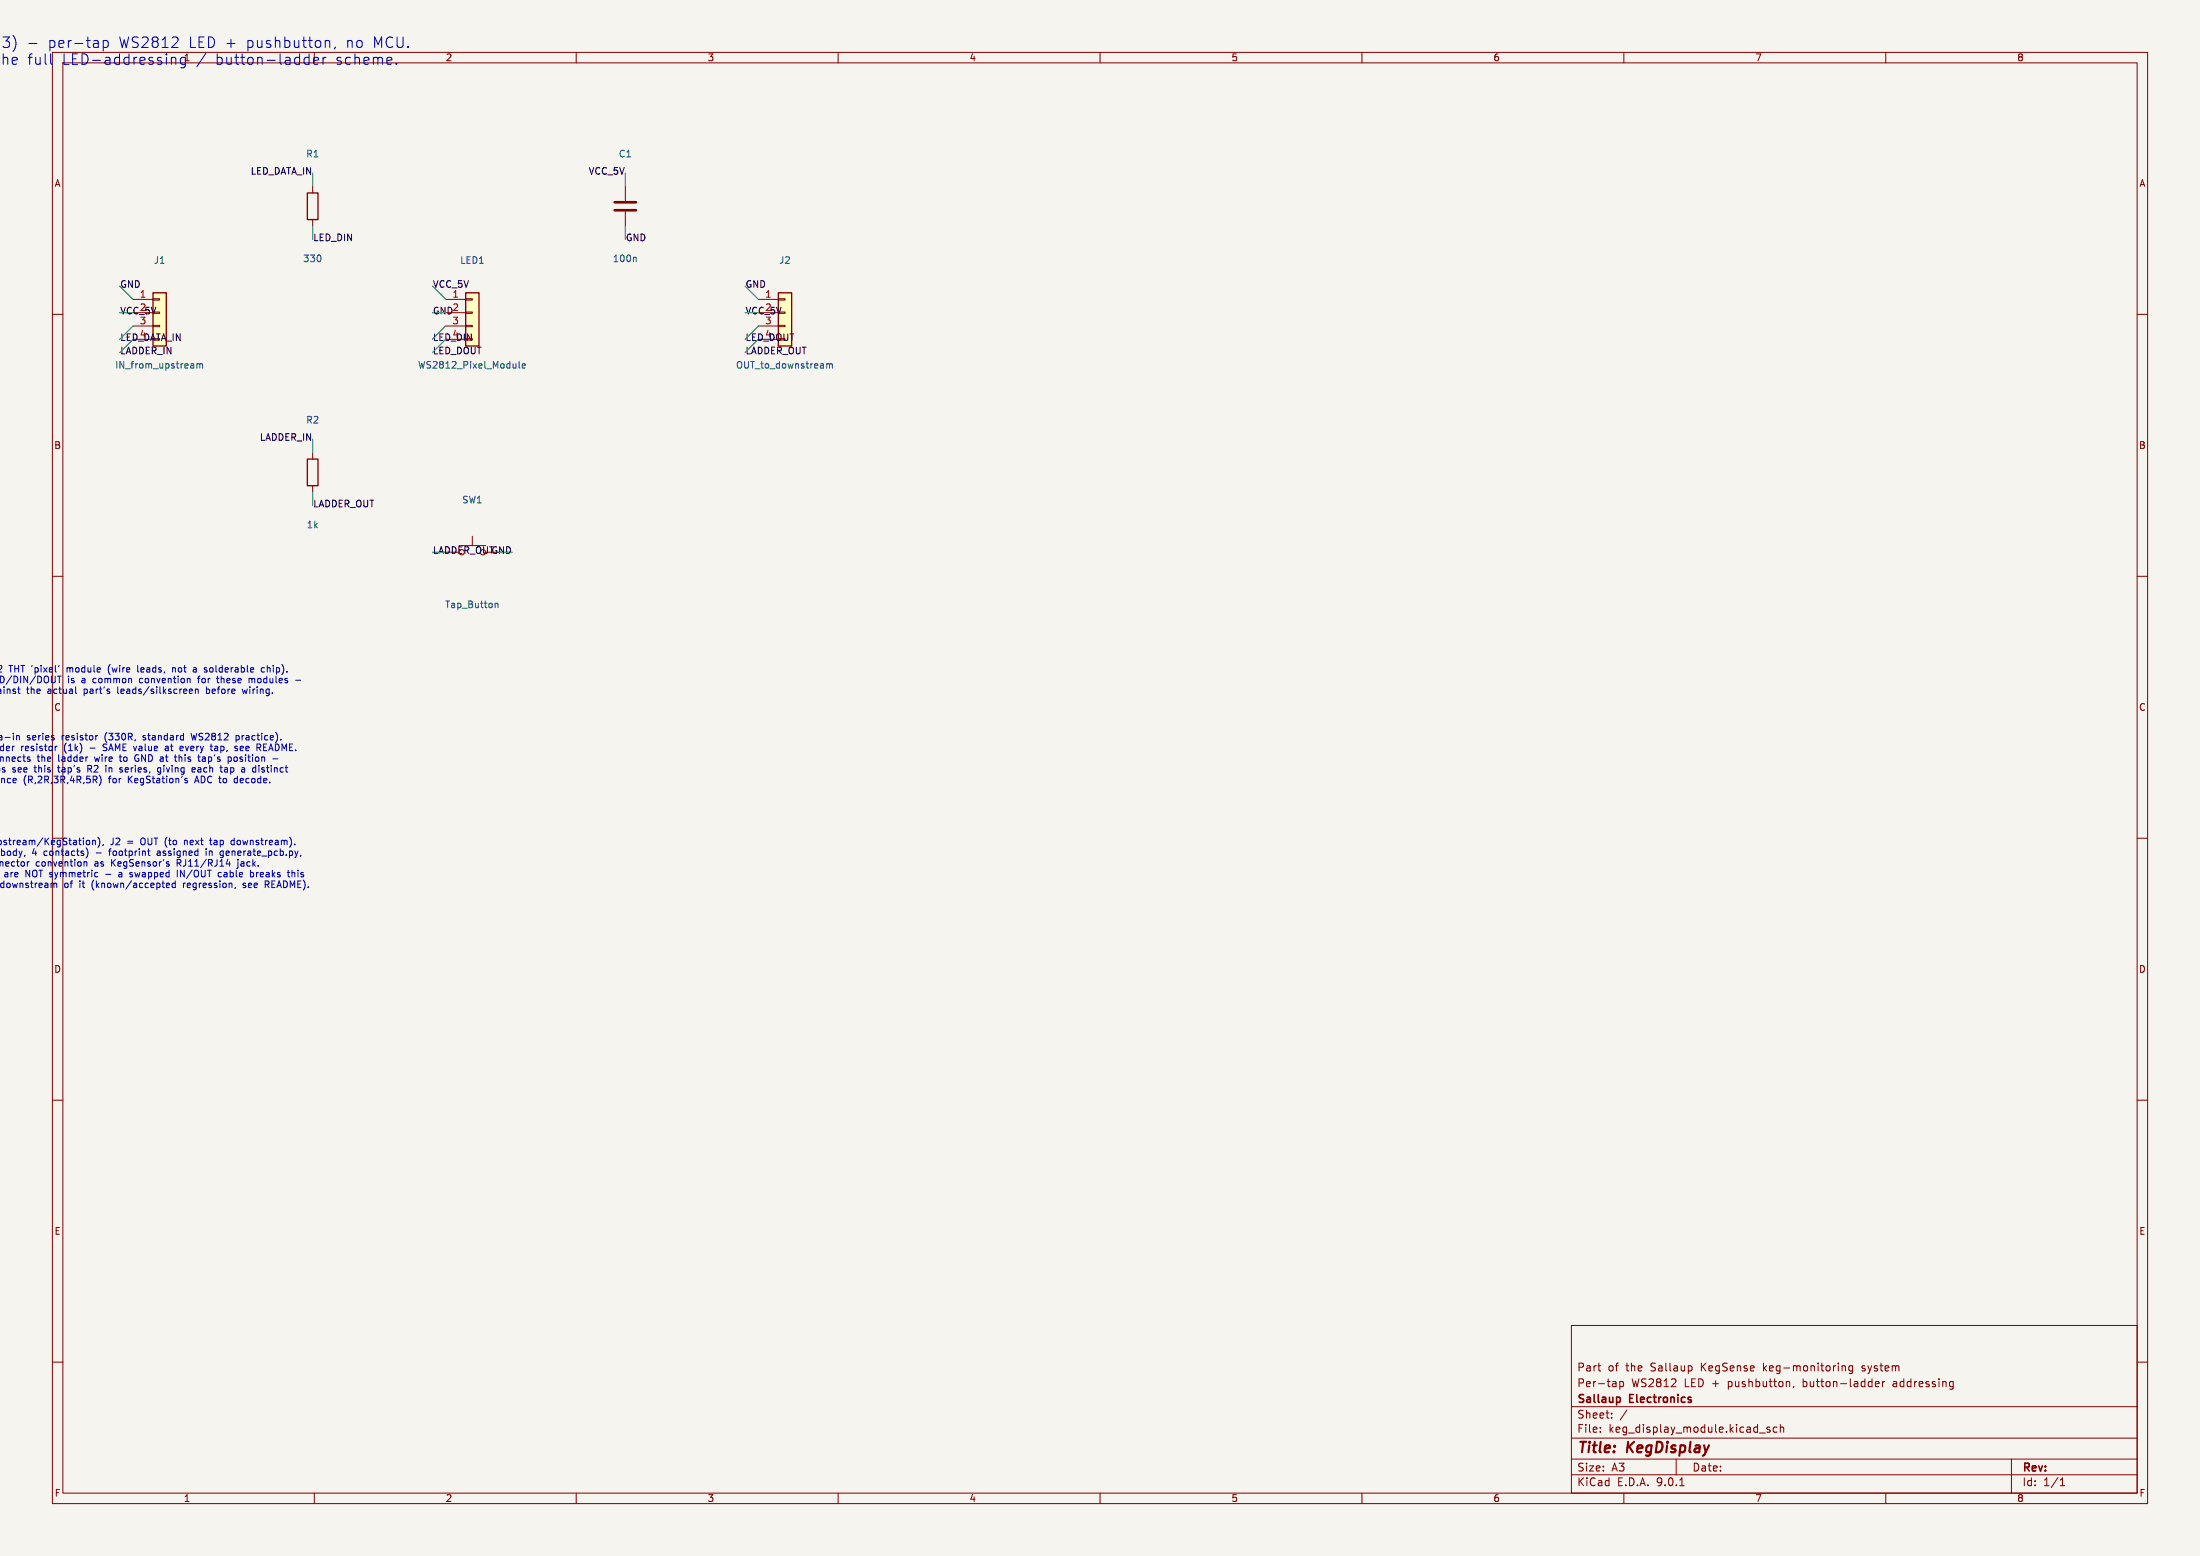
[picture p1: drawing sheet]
<svg xmlns="http://www.w3.org/2000/svg" width="420mm" height="297mm" viewBox="0 0 420 297" stroke-linecap="round" stroke-linejoin="round" font-family="sans-serif">
<path d="M0 0h420v297h-420z" fill="#f5f4ef" stroke="#f5f4ef" stroke-width=".19"/>
<g fill="none" stroke="#840000" stroke-width=".19">
<path d="M10 10h400v277h-400zM12 12h396v273h-396zM60 10v2M110 10v2M160 10v2M210 10v2M260 10v2M310 10v2M360 10v2M119.4 35.6v2.8M119.4 40.4v2.8M10 60h2"/>
<path d="M408 60h2M59.7 86.4v1.2M59.7 92.7v1.3M10 110h2M408 110h2M408 160h2M10 210h2M408 210h2M300 253h108v32h-108zM10 260h2M300 278.5h108M300 274.5h108"/>
<path d="M300 268.5h108M305 260.7h.6M305.4 261.7h.2M305.5 273.2v.2M305.5 272.5v.1M307.7 270.5v.2M307.7 269.8v.1M308.4 263.8l.1 .9M308.5 264.6l-.1 .1M308.5 264l-.1 .1M309.2 263.7v1.5M309.2 263.8l.5-.1 .2 .3-.1 .6h-.6"/>
<path d="M310.6 269.1l-1.3 1.9M320 278.5v3M322.7 260.7l.3 .3v.4l-.3 .3M335.9 273.5h1.1M337.9 272.5l-.4-.1-.2 .2 .1 .2 .5 .2v.3h-.6M339.2 272.5l-.4-.1-.3 .3 .2 .6h.5M339.9 272.5l.2-.1 .3 .1 .1 .9M339.9 271.9v1.5M341.4 263.7l.3 .2v.8M342.4 264.6l-.1 .3M351.7 260.8l.2-.1 .3 .1 .1 .9M351.7 260.7v1"/>
<path d="M353.7 260.8l-.5-.1-.3 .3 .2 .6h.6M353.7 260.7v1.2l-.3 .3-.4-.1M358 264.2l.7-.2v-.2l-.5-.1-.2 .2 .1 .7h.6M359.4 263.7v1M359.8 263.7l-.3 .1-.1 .2M372.7 263.7l.2 .1M372.9 263.7v1.2l-.2 .2M372.9 264.6l-.2 .1M384 278.5v6.5M408 260h2M60 285v2M110 285v2"/>
<path d="M160 285v2M210 285v2M260 285v2M300 281.5h108M310 285v2M320.7 283.6h.8M360 285v2M393.3 283.6h.9M393.3 282.5l.4-.4v1.5"/>
</g>
<path d="M309 266.7l.3 .3v.4l-.3 .3" fill="none" stroke="#840000" stroke-width=".3"/>
<path d="M58.7 87.6h2v5.1h-2z" fill="none" stroke="#840000" stroke-width=".25"/>
<path d="M117.3 38.6h4.1M117.3 40.1h4.1" fill="none" stroke="#840000" stroke-width=".51"/>
<path d="M121.3 49.1l.2 .2v.6" fill="none" stroke="#006464" stroke-width=".19"/>
<path d="M88.9 55.9h2.5v10.1h-2.5z" fill="#ffffc2"/>
<path d="M88.9 55.9h2.5v10.1h-2.5z" fill="none" stroke="#840000" stroke-width=".25"/>
<path d="M85.1 57.2h3.8M85.1 59.7h3.8M88.9 57h1.3v.3h-1.3zM88.9 59.6h1.3v.2h-1.3zM85.1 62.2h3.8M85.1 64.8h3.8M88.9 62.1h1.3v.3h-1.3zM87.6 104.1h5.1M90.2 102.4v1.7" fill="none" stroke="#840000" stroke-width=".19"/>
<path d="M99.1 69v1.1l.2 .2M99.7 69.8l.6-.1-.1-.2-.3-.1-.2 .2 .1 .6h.4M94.5 115.1v.9M94.5 115.3l.2-.2 .3 .1 .1 .8" fill="none" stroke="#006464" stroke-width=".19"/>
<path d="M29.2 55.9h2.5v10.1h-2.5z" fill="#ffffc2"/>
<path d="M29.2 55.9h2.5v10.1h-2.5z" fill="none" stroke="#840000" stroke-width=".25"/>
<path d="M25.4 57.2h3.8M25.4 59.7h3.8M29.2 57h1.3v.3h-1.3zM29.2 59.6h1.3v.2h-1.3zM25.4 62.2h3.8M25.4 64.8h3.8M29.2 62.1h1.3v.3h-1.3z" fill="none" stroke="#840000" stroke-width=".19"/>
<path d="M37.6 69.4v.9M37.6 69.5l.3-.1 .2 .2M38.1 69.6l.2-.2 .3 .1 .1 .8M38.1 69.6v.7" fill="none" stroke="#006464" stroke-width=".19"/>
<path d="M148.6 55.9h2.5v10.1h-2.5z" fill="#ffffc2"/>
<path d="M58.7 36.8h2v5.1h-2zM148.6 55.9h2.5v10.1h-2.5z" fill="none" stroke="#840000" stroke-width=".25"/>
<path d="M59.7 35.6v1.2M59.7 41.9v1.3M144.8 57.2h3.8M144.8 59.7h3.8M148.6 57h1.3v.3h-1.3zM148.6 59.6h1.3v.2h-1.3zM144.8 62.2h3.8M144.8 64.8h3.8M148.6 62.1h1.3v.3h-1.3z" fill="none" stroke="#840000" stroke-width=".19"/>
<path d="M157.8 69.4v.9M157.8 69.5l.4-.1 .2 .2M158.4 69.6l.1-.2 .3 .1 .1 .8M158.4 69.6v.7" fill="none" stroke="#006464" stroke-width=".19"/>
<g fill="none" stroke="#009600" stroke-width=".19">
<path d="M59.7 33v2.6M119.4 33v2.6M22.9 54.6l2.5 2.6M59.7 43.2v2.5M82.5 54.6l2.6 2.6M119.4 43.2v2.5M142.2 54.6l2.6 2.6M25.4 64.8l-2.5 2.5M25.4 62.2l-2.5 2.6M85.1 64.8l-2.6 2.5M85.1 62.2l-2.6 2.6M144.8 62.2l-2.6 2.6"/>
<path d="M144.8 64.8l-2.6 2.5M59.7 83.8v2.6M59.7 94v2.5"/>
</g>
<g fill="none" stroke="#0000c2" stroke-width=".19">
<path d="M9.7 12l.3 .3M19.7 7.7v2M19.7 7.8l.6-.1 .4 .4v.6l-.2 .3h-.8M32.7 11.1a.5 .5 0 0 1 .9 .1v1.1M34.6 11l-.2 .3v.6l.2 .3M35.4 10.9v1.7a.54 .54 0 0 1-.9 .2M58.4 10.9l.6 .1M59 10.3v2M59 12.2l-.6 .1M59.9 11.6l.9-.2-.1-.4-.6-.1-.2 .3 .1 1h.7M61.7 10.9v1.4M62.2 10.9l-.3 .1-.2 .3"/>
<path d="M62.7 7.7l.3 .3v1.1M64 9l-.2 .3M75.7 12.1v.2M3.4 131.5h.5M3.6 131.1v1.1l.3 .2M10.5 129.1v1l-.2 .2M11 129.1h.7M11.3 129.1v1.2M12.8 127.4v.9M13 127.4l-.2 .2M14.5 132.3l.1 .1M18 129.5l-.3 .2v.4l.3 .2"/>
<path d="M20.4 139.8a1.47 1.47 0 0 0-.1 1.9M21 126.8a1.46 1.46 0 0 0 0 2M22.5 131.1v1.1l.2 .2M26.3 127v1.1l.2 .2M27.1 129.5h-.4l-.1 .2 .1 .5 .4 .1M32.9 127.4v.9M32.9 127.6l.2-.2 .3 .1 .1 .8M36.1 131.7l.2-.2 .5 .2v.1l-.7 .2M36.1 132.2l.2 .2 .4-.1M36.5 140l.3 1.2 .2-.9 .3 .9M37.1 127.4l.3 .1 .1 .8M37.3 131.5v.9"/>
<path d="M37.3 131.6l.2-.1 .3 .1v.8M37.5 128.2l-.4 .1M37.5 127.7l-.4 .1M37.7 129.5h.5M37.9 129.1v1.2M39.4 132.3l.4 .1M39.4 131.1v1.3M39.8 131.5l-.4 .1M40.1 127.5l-.1 .2 .1 .5M41.3 129.5h.5M41.6 130.3h.2M46.2 131.5l.3 .9 .2-.6 .3 .6"/>
<path d="M47.5 129.6l.4-.1 .2 .2M48.1 129.7v.6M48.6 129.5h-.3l-.2 .2M50.5 127.5l-.4-.1-.2 .3 .1 .5h.5M51 127v1.3M51.4 127.4l-.4 .2M56.4 129.8h1M.6 142.4l.1 .1M.7 142v1.3M.7 143.2l-.1 .1M1.2 142.9l.6-.2v-.2l-.4-.1-.2 .2 .1 .6h.5M2.4 142.4v.9"/>
<path d="M2.5 149l.6-.1-.1-.3h-.3l-.2 .2 .1 .6h.4M2.7 142.4l-.3 .3M3.2 140.4v.8M3.2 140.5l.1-.1 .3 .1 .1 .7M5.4 144.9l.3 .1 .1 .1-.5 .2M5.4 144.5h.3M10.9 142.4l-.2 .1M11.9 140.4v.8M12.1 140.4l-.2 .2M16.8 146.8h.4M17.2 142.8h1M17.2 146.1h-.4v1.3"/>
<path d="M18 144.5l.3 .8M18.7 159.8a1.46 1.46 0 0 1 0 1.9M19.1 148.2a1.47 1.47 0 0 1-.2 1.7M19.7 143.2l.5 .1M20.2 146.5v.9M20.2 142h-.3l-.2 .3 .1 .3 .4 .1M22.8 144.5h.4M22.9 146.8l.5 .3M22.9 144.1v1l.3 .2M23.4 146.6l-.3-.1-.2 .2M23.4 147.2l-.2 .2-.3-.1M25.8 145l.2 .3h.4"/>
<path d="M26 144.1l-.2 .3M26.3 144.8h.2M27.4 160a.43 .43 0 0 0-.5 .4v.4a.43 .43 0 0 0 .5 .4M27.8 140.5l-.3-.1-.2 .2 .5 .4M27.8 141.1l-.1 .1h-.4M30.1 147.7l.2 .1M30.7 146.6l-.4-.1-.2 .3 .1 .5h.5M30.7 146.5v1.1l-.3 .2M31.6 142.5h.5v.8M32.1 142.7l-.4 .1-.2 .2 .2 .3 .4-.1M34.2 144.1v1.2M34.4 144.5l-.2 .1"/>
<path d="M34.8 142.4l.2 .3-.6 .2M34.9 143.2l-.1 .1M35.3 148.9l.5 .2v.1l-.2 .2h-.3M36.7 147l.6-.2-.1-.2-.4-.1-.1 .2v.6h.5M37.3 149.1h.6M37.6 148.1l-.5 1.3M38.1 145.3h.1M39.1 144.8h-.3l-.2 .2 .1 .3h.4M41.4 142.4l-.4 .1M41.4 142.8h-.3l-.1 .2v.2l.4 .1M43.3 146.9h-.3l-.2 .2 .1 .2 .4 .1M44 144.5l.2 .6-.2 .2h-.3"/>
<path d="M44.8 144.5l-.2 .6 .3 .2M44.8 149.3l.1 .1h.4M44.8 148.6v.1M45.1 140.5l.3-.1 .3 .2-.1 .6h-.5M45.3 142.9v.3M46 142.4l-.1 .2v.5l.4 .2M46.5 142.7l-.6 .2M50.3 142v1.3h.6M50.3 142.6h.5M52.1 144.8h.9M5.2 164.5v.8M5.6 164.5l-.4 .2"/>
<path d="M8.5 162.5l-.1 .5 .2 .3M10.8 168.6v.8M15.3 168.6v.8M16 164.5v.8M16.1 164.5l-.1 .1M16.5 164.5l.1 .8M16.7 162.4v.8M16.9 160.4l.2 .2v.4l-.2 .2M17.6 168.5v.9l.3 .5M17.7 160.5l.2-.1 .3 .1v.7M17.7 160.4v.8M18.4 162.8h.9"/>
<path d="M18.5 166.5l.2 .1M18.7 167.3l-.2 .1M19.7 161.2l-.1 .2M20.2 166.9h.9M20.7 162.4h.5M21.2 162l-.3 .2v1.1M21.4 161.2h-.3M23.1 166.9h-.3l-.1 .2v.2l.4 .1M24.4 160.6h1M24.4 160.9h1M25 167l.3 .1M25.3 167.2l-.4 .2"/>
<path d="M30.5 162.5l.1 .8M30.6 162.7l-.4 .1-.2 .2 .2 .3 .4-.1M32.1 164.9l.2 .2-.2 .2M32.3 169.4h-.1M32.3 168.6l.1 .3-.6 .1M33 168.6l-.1 .2v.5l.2 .1h.4M33.3 168.6h.2M33.5 168.1v1.3M33.8 164.1v1.2M33.8 164.7h.5M33.8 166.1v1.3M34.5 167.4v-1.3l.7 1.3"/>
<path d="M35 168.6v.8M35.3 160.5h.4l.1 .7M35.4 168.6l-.4 .2M39.4 162.4v.9M40 162.4v.9M40.3 162.4l-.3 .2M41.3 160.4l-.4 .1M41.3 160.8h-.3l-.2 .1 .1 .3h.4M41.7 167.1l.2 .3 .4-.1M42.3 166.6l-.4-.1-.2 .3M43.2 164.9h.8M43.8 164.5v.8"/>
<path d="M45.4 164.5v1.1l-.2 .2M45.5 160.4l-.3 .2v.4l.3 .2M46.9 168.6h-.3l-.2 .2 .1 .1 .4 .2v.3h-.5M48.3 166.6l.1 .2v.5l-.2 .1-.4-.1M50.9 168.8l.5 .6M51.3 168.3l.1 .3-.2 .2h-.6M54.8 166.5h.5M55.2 167.4h.1M55.7 166.6l.4-.1 .2 .2M55.7 166.1v1.3"/>
</g>
<g font-size="2.8" fill="#0000c2">
<text x=".5" y="9.4">3)</text>
<text x="5.3" y="9.4">-</text>
<text x="9.4" y="9.4">per-tap</text>
<text x="22.9" y="9.4">WS2812</text>
<text x="36.3" y="9.4">LED +</text>
<text x="47.4" y="9.4">pushbutton,</text>
<text x="66.5" y="9.4">no</text>
<text x="71.7" y="9.4">MCU.</text>
<text x="-.9" y="12.6">the</text>
<text x="5.4" y="12.6">full</text>
<text x="12" y="12.6">LED-addressing</text>
<text x="37.7" y="12.6">/</text>
<text x="41.4" y="12.6">button-ladder</text>
<text x="64.4" y="12.6">scheme.</text>
</g>
<g font-size="2.8" fill="#840000">
<text x="301" y="277.9">Title:</text>
<text x="310.6" y="277.9">KegDisplay</text>
</g>
<g font-size="2.1" fill="#840000">
<text x="301" y="262">Part</text>
<text x="306.9" y="262">of</text>
<text x="310.4" y="262">the</text>
<text x="315.2" y="262">Sallaup</text>
<text x="325" y="262">KegSense</text>
<text x="337" y="262">keg-monitoring</text>
<text x="356" y="262">system</text>
<text x="301" y="268.2">Sallaup</text>
<text x="301" y="265">Per-tap</text>
<text x="311.2" y="268.2">Electronics</text>
<text x="311.4" y="265">WS2812</text>
<text x="321.6" y="265">LED +</text>
<text x="330.1" y="265">pushbutton,</text>
<text x="344.6" y="265">button-ladder</text>
<text x="361.9" y="265">addressing</text>
<text x="301" y="273.7">File:</text>
<text x="301" y="271">Sheet:</text>
<text x="307.1" y="273.7">keg_display_module.kicad_sch</text>
<text x="301" y="281.1">Size:</text>
<text x="307.6" y="281.1">A3</text>
<text x="323" y="281.1">Date:</text>
<text x="386" y="281.3">Rev:</text>
<text x="301" y="283.9">KiCad</text>
<text x="308.7" y="283.9">E.D.A.</text>
<text x="316.3" y="283.9">9.0.1</text>
<text x="386" y="283.9">Id:</text>
<text x="390.1" y="283.9">1/1</text>
</g>
<g font-size="1.8" fill="#0000c2">
<text x="35" y="11.9">1</text>
<text x="-.8" y="128.6">2</text>
<text x="-.6" y="130.6">D/DIN/DOUT</text>
<text x="2.1" y="128.6">THT 'pixel'</text>
<text x="13.3" y="130.6">is</text>
<text x="13.4" y="128.6">module</text>
<text x="16.1" y="130.6">a</text>
<text x="18.4" y="130.6">common</text>
<text x="21.5" y="128.6">(wire</text>
<text x="27.3" y="128.6">leads,</text>
<text x="27.5" y="130.6">convention</text>
<text x="34.2" y="128.6">not</text>
<text x="38.4" y="128.6">a</text>
<text x="38.9" y="130.6">for</text>
<text x="40.7" y="128.6">solderable</text>
<text x="42.7" y="130.6">these</text>
<text x="49" y="130.6">modules</text>
<text x="51.8" y="128.6">chip).</text>
<text x="-.9" y="132.7">ainst</text>
<text x="5.2" y="132.7">the</text>
<text x="9.4" y="132.7">actual</text>
<text x="16.5" y="132.7">part's</text>
<text x="23.1" y="132.7">leads/silkscreen</text>
<text x="40.2" y="132.7">before</text>
<text x="47.4" y="132.7">wiring.</text>
<text x="-.6" y="143.6">r</text>
<text x="-.5" y="141.5">a-in</text>
<text x="4.3" y="143.6">resistor</text>
<text x="5.7" y="141.5">series</text>
<text x="12.5" y="141.5">resistor</text>
<text x="12.7" y="143.6">(1k)</text>
<text x="20.5" y="143.6">SAME value</text>
<text x="20.8" y="141.5">(330R,</text>
<text x="28.4" y="141.5">standard</text>
<text x="32.8" y="143.6">at</text>
<text x="35.8" y="143.6">every</text>
<text x="37.8" y="141.5">WS2812</text>
<text x="41.9" y="143.6">tap,</text>
<text x="46.5" y="141.5">practice).</text>
<text x="46.7" y="143.6">see</text>
<text x="51.1" y="143.6">README.</text>
<text x="-.3" y="145.6">nnects</text>
<text x="-.3" y="147.7">s</text>
<text x="-.1" y="149.7">ce</text>
<text x="2.5" y="147.7">see</text>
<text x="4.6" y="149.7">(R,2R,3R,4R,5R)</text>
<text x="6.9" y="147.7">this</text>
<text x="7.5" y="145.6">the</text>
<text x="11.5" y="147.7">tap's</text>
<text x="11.6" y="145.6">ladder</text>
<text x="17.4" y="147.7">R2</text>
<text x="18.8" y="145.6">wire</text>
<text x="21" y="147.7">in</text>
<text x="21.1" y="149.7">for</text>
<text x="23.7" y="145.6">to</text>
<text x="24" y="147.7">series,</text>
<text x="24.9" y="149.7">KegStation's</text>
<text x="26.8" y="145.6">GND at</text>
<text x="31.4" y="147.7">giving</text>
<text x="34.9" y="145.6">this</text>
<text x="37.9" y="149.7">ADC to</text>
<text x="38.1" y="147.7">each</text>
<text x="39.6" y="145.6">tap's</text>
<text x="43.8" y="147.7">tap</text>
<text x="45.4" y="145.6">position</text>
<text x="45.8" y="149.7">decode.</text>
<text x="48" y="147.7">a</text>
<text x="50.3" y="147.7">distinct</text>
<text x="-.1" y="161.5">pstream/KegStation),</text>
<text x="21.9" y="161.5">J2</text>
<text x="27.9" y="161.5">OUT (to</text>
<text x="36.6" y="161.5">next</text>
<text x="41.8" y="161.5">tap</text>
<text x="46" y="161.5">downstream).</text>
<text x="-.7" y="165.6">nector</text>
<text x=".5" y="163.6">body,</text>
<text x="1" y="167.7">are</text>
<text x="5.1" y="167.7">NOT symmetric</text>
<text x="6.7" y="163.6">4</text>
<text x="7" y="165.6">convention</text>
<text x="9.1" y="163.6">contacts)</text>
<text x="18.4" y="165.6">as</text>
<text x="21.7" y="165.6">KegSensor's</text>
<text x="21.9" y="163.6">footprint</text>
<text x="23.5" y="167.7">a</text>
<text x="25.9" y="167.7">swapped</text>
<text x="31.3" y="163.6">assigned</text>
<text x="34.4" y="165.6">RJ11/RJ14</text>
<text x="35.1" y="167.7">IN/OUT</text>
<text x="40.8" y="163.6">in</text>
<text x="43.1" y="167.7">cable</text>
<text x="43.7" y="163.6">generate_pcb.py,</text>
<text x="46.2" y="165.6">jack.</text>
<text x="49.4" y="167.7">breaks</text>
<text x="56.8" y="167.7">this</text>
<text x=".4" y="169.7">downstream</text>
<text x="12.8" y="169.7">of</text>
<text x="15.9" y="169.7">it</text>
<text x="18.4" y="169.7">(known/accepted</text>
<text x="36" y="169.7">regression,</text>
<text x="47.7" y="169.7">see</text>
<text x="52.1" y="169.7">README).</text>
</g>
<g font-size="1.8" fill="#840000">
<text x="85" y="11.9">2</text>
<text x="135" y="11.9">3</text>
<text x="185" y="11.9">4</text>
<text x="235" y="11.9">5</text>
<text x="285" y="11.9">6</text>
<text x="335" y="11.9">7</text>
<text x="385" y="11.9">8</text>
<text x="10.3" y="35.9">A</text>
<text x="408.3" y="35.9">A</text>
<text x="10.3" y="85.9">B</text>
<text x="408.2" y="85.9">B</text>
<text x="10.3" y="135.9">C</text>
<text x="408.2" y="135.9">C</text>
<text x="10.3" y="185.9">D</text>
<text x="408.2" y="185.9">D</text>
<text x="10.3" y="235.9">E</text>
<text x="408.3" y="235.9">E</text>
<text x="10.3" y="285.9">F</text>
<text x="35" y="286.9">1</text>
<text x="85" y="286.9">2</text>
<text x="135" y="286.9">3</text>
<text x="185" y="286.9">4</text>
<text x="235" y="286.9">5</text>
<text x="285" y="286.9">6</text>
<text x="335" y="286.9">7</text>
<text x="385" y="286.9">8</text>
<text x="408.3" y="285.9">F</text>
</g>
<g font-size="1.8" fill="#0f0f0f">
<text x="47.8" y="33.5">LED_DATA_IN</text>
<text x="112.3" y="33.5">VCC_5V</text>
<text x="59.7" y="46.2">LED_DIN</text>
<text x="119.4" y="46.2">GND</text>
<text x="22.9" y="55.1">GND</text>
<text x="26.6" y="59.4">2</text>
<text x="82.5" y="55.1">VCC_5V</text>
<text x="86.3" y="59.4">2</text>
<text x="142.2" y="55.1">GND</text>
<text x="146" y="59.4">2</text>
<text x="22.9" y="65.3">LED_DATA_IN</text>
<text x="26.6" y="64.5">4</text>
<text x="82.5" y="65.3">LED_DIN</text>
<text x="86.3" y="64.5">4</text>
<text x="142.2" y="65.3">LED_DOUT</text>
<text x="146" y="64.5">4</text>
<text x="22.9" y="67.8">LADDER_IN</text>
<text x="82.5" y="67.8">LED_DOUT</text>
<text x="142.2" y="67.8">LADDER_OUT</text>
<text x="49.5" y="84.3">LADDER_IN</text>
<text x="59.7" y="97">LADDER_OUT</text>
</g>
<g font-size="1.8" fill="#006464">
<text x="58.3" y="30.2">R1</text>
<text x="118" y="30.2">C1</text>
<text x="29.3" y="50.6">J1</text>
<text x="57.8" y="50.2">330</text>
<text x="87.7" y="50.6">LED1</text>
<text x="116.9" y="50.2">100n</text>
<text x="148.7" y="50.6">J2</text>
<text x="21.9" y="70.6">IN_from_upstream</text>
<text x="79.7" y="70.6">WS2812_Pixel_Module</text>
<text x="140.4" y="70.6">OUT_to_downstream</text>
<text x="58.3" y="81">R2</text>
<text x="58.5" y="101">1k</text>
<text x="88.1" y="96.3">SW1</text>
<text x="84.9" y="116.3">Tap_Button</text>
</g>
<g font-size="1.8" fill="#a90000">
<text x="26.6" y="56.9">1</text>
<text x="86.3" y="56.9">1</text>
<text x="146" y="56.9">1</text>
<text x="26.6" y="62">3</text>
<text x="86.3" y="62">3</text>
<text x="146" y="62">3</text>
</g>
<g font-size="1.8" fill="#009600">
<text x="22.9" y="60.2">VCC_5V</text>
<text x="82.5" y="60.2">GND</text>
<text x="142.2" y="60.2">VCC_5V</text>
<text x="82.5" y="105.9">LADDER_OUTGND</text>
</g>
</svg>
